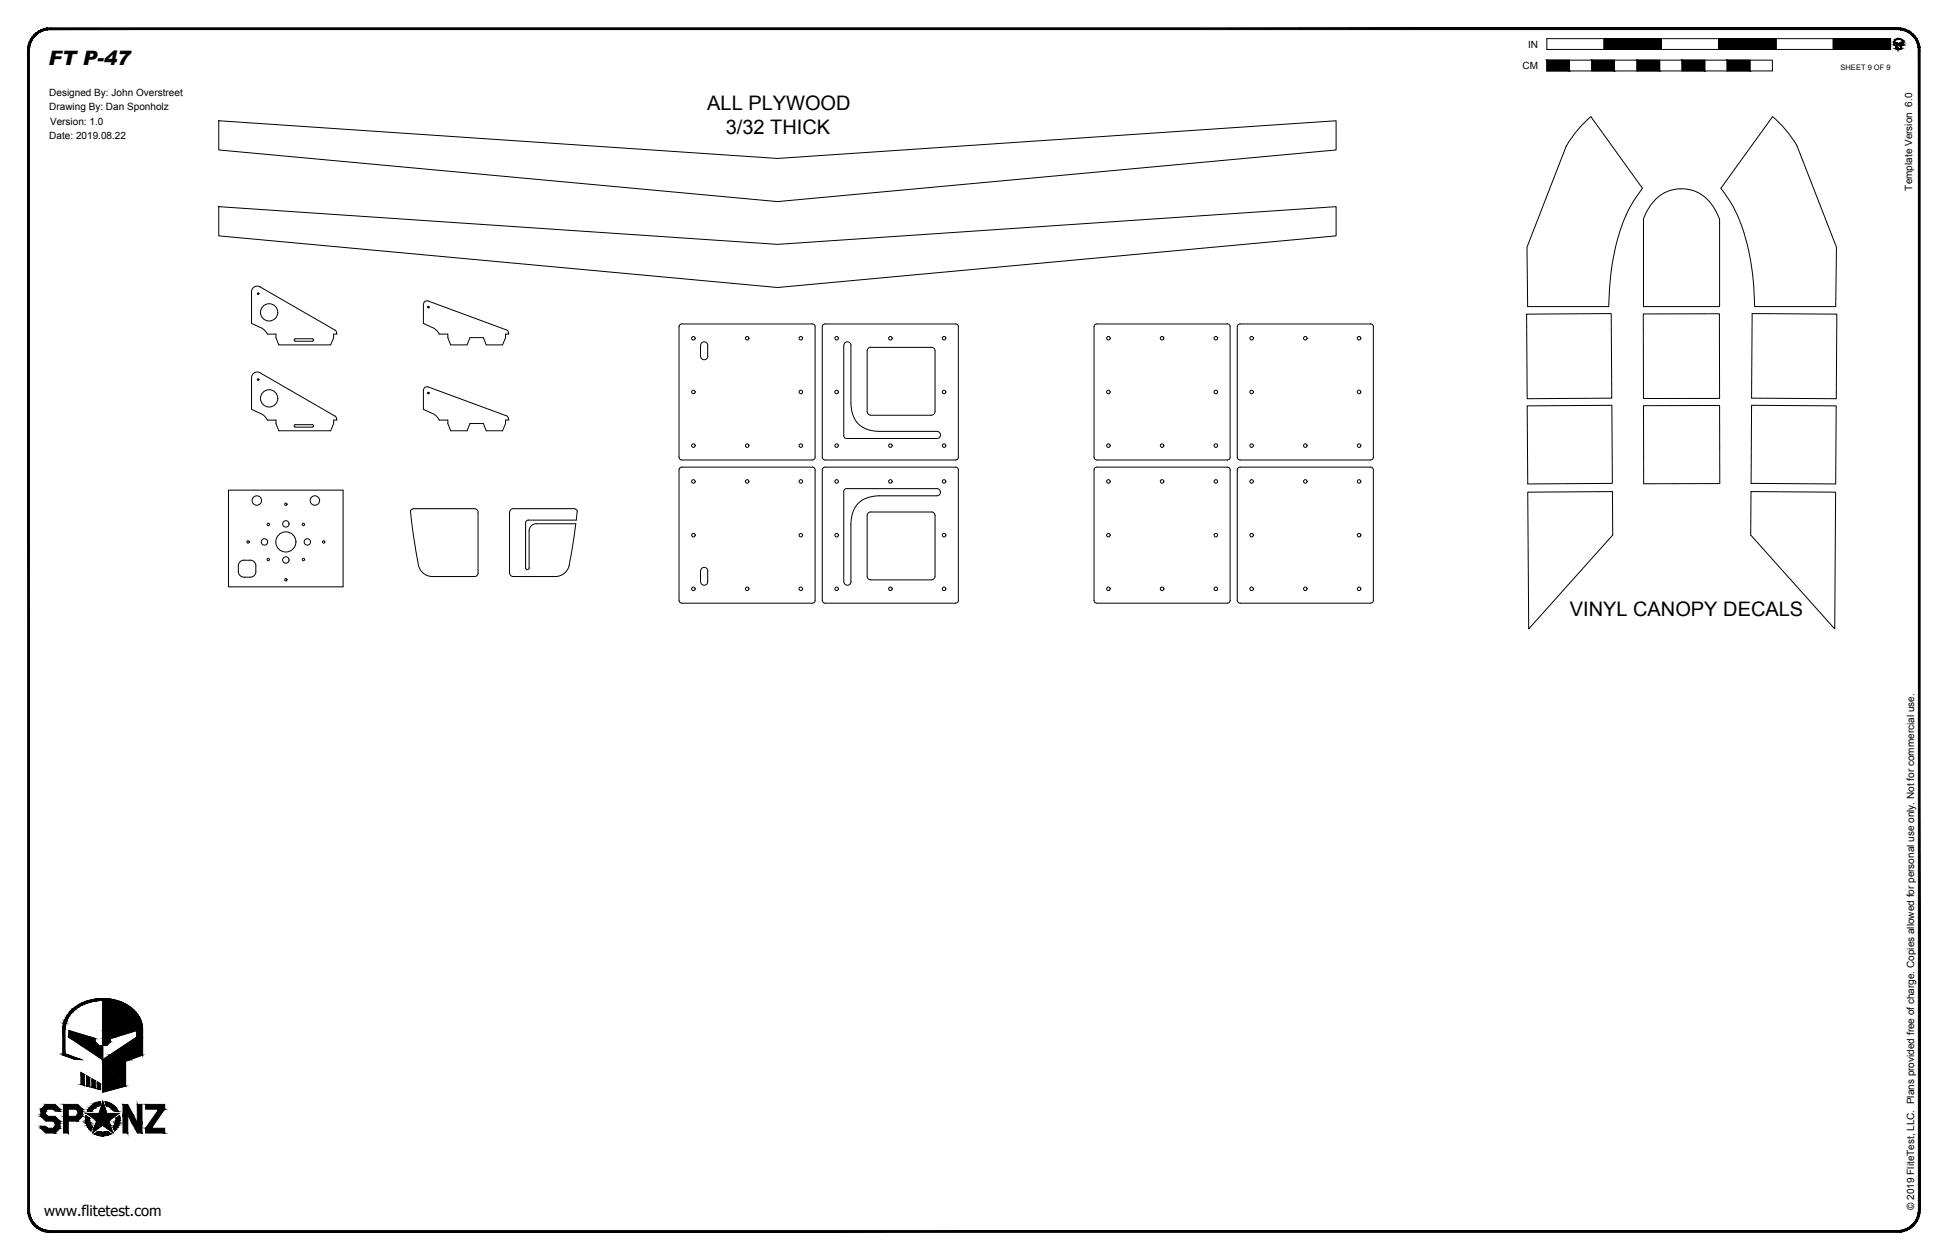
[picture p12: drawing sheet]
<svg xmlns="http://www.w3.org/2000/svg" width="864mm" height="559mm" viewBox="0 0 864 559" stroke-linecap="round" stroke-linejoin="round" font-family="sans-serif">
<!-- layer: 01 CUT -->
<g fill="none" stroke="#000" stroke-width=".44">
<path d="M97 53.6l247.7 16.7 247.6-16.7v12.9l-247.6 22.9-247.7-22.9zM702.4 54.4l2.9-2.7 22.8 31.8a74.3 74.3 0 0 0-14 38.6l-.9 13.9h-36l-.2-26.4 17.4-44.8 3.6-5.5zM785.8 51.7l6.5 6.6 4.4 6.5 17.5 44.8-.4 26.4h-35.9a99.8 99.8 0 0 0-9.3-43.8l-5.7-8.7zM97 91.7l247.7 16.7 247.6-16.7v12.9l-247.6 22.9-247.7-22.9zM733.8 88.5a16.6 16.6 0 0 1 27.1 5.5l1.4 3.2v38.8h-33.7v-38.9l1.8-4zM115.3 127.3l33.1 19 .6 .7 .4 1.2h-1.5v1.6l-1.3 3.2h-23l-1.3-3.2v-1.6h-3.8M115.3 127.2a2.56 2.56 0 0 0-3.8 2.2v14l5.1 2.5 1.9 2.3M189.9 133.5l34.5 12.8M189.9 133.5a1.64 1.64 0 0 0-2.2 1.5v8.4l5.1 2.5 1.9 2.3h3.8v1.6l1.3 3.2h7.3l1.3-3.3h5.9l1.3 3.3h7.2l1.3-3.2v-1.6h1.5l-.4-1.3-.8-.7M676.8 139.3l37.5-.2 .2 37.5-37.5 .2zM728.5 139.2l33.8-.1v37.6h-33.7zM776.8 139.1l37.5 .2-.2 37.5-37.6-.2z"/>
<path d="M130.9 151.3h7.6M138.5 150.2h-7.6l-.5 .6 .5 .5M138.5 150.2l.5 .6-.5 .5M310.9 152.2a1.59 1.59 0 0 1 1.8-.5 1.59 1.59 0 0 1 1.1 1.5v4.8a1.61 1.61 0 0 1-1.6 1.6 1.61 1.61 0 0 1-1.6-1.6v-4.8zM361.4 144.9v57.8M361.4 144.9l-.5-1-.8-.3-58.5 .3-.6 1v57.8l.6 1.1 .7 .2h57.8l.8-.2 .5-1.1M424.9 144.9v57.8M424.9 144.9l-.5-1-.8-.3-58.5 .3-.6 1v57.8l.6 1.1 .7 .2h57.8l.8-.2 .5-1.1M545.3 144.9v57.8M545.4 144.9l-.5-1-.8-.3-58.6 .3-.5 1v57.8l.5 1.1 .8 .2h57.8l.8-.2 .5-1.1M608.8 144.9v57.8M608.9 144.9l-.5-1-.8-.3-58.6 .3-.5 1v57.8l.5 1.1 .8 .2h57.8l.8-.2 .5-1.1"/>
<path d="M115.3 165.4l33.1 19.1M115.3 165.3a2.56 2.56 0 0 0-3.8 2.2v14l4 1.9M728.6 179.9l33.7-.1 .1 34.7h-33.7zM776.5 179.7l37.5 .3-.2 34.6-37.5-.2zM115.5 183.3l1.6 1 1.4 2M138.5 188.3h-7.6l-.5 .6 .5 .5h7.6M138.5 188.3l.5 .6-.5 .5M148.4 184.4l.8 1M149.1 185.4l.3 .9h-1.5v1.6l-1.3 3.2h-23l-1.3-3.2v-1.6h-3.8M191.7 183.4l-4-1.9v-8.4a1.59 1.59 0 0 1 2.2-1.5l34.5 12.8M191.7 183.3l2 1.5 1 1.5h3.8v1.6l1.3 3.2h7.3l1.3-3.3h5.9l1.3 3.3h7.2l1.3-3.2v-1.6h1.5l-.3-.9M224.4 184.3l1 1.1"/>
<path d="M375.3 194.5h40M386 184.2h26.9M386 184.1l-.9-.3-.7-1.3v-26.9l.3-.9 1.3-.7 26.9 .1 1.3 .6 .3 .9v26.9l-.6 1.3-1 .3M415.3 191.3h-25.4a11.5 11.5 0 0 1-12.7-12.7l.1-25.4a1.61 1.61 0 0 0-1.6-1.6 1.61 1.61 0 0 0-1.6 1.6v40l.2 .8 1 .5M415.4 191.3a1.59 1.59 0 0 1 1.5 1.6 1.59 1.59 0 0 1-1.5 1.6M677 180l37.6-.3 .2 34.7-37.5 .2zM101.3 217.4h50.8v42.9h-50.8zM361.4 208.4v57.8M361.4 208.4l-.5-1-.8-.3-58.5 .3-.6 1v57.8l.6 1.1 .7 .2h57.8l.8-.2 .5-1.1M375.3 216.7h40M375.3 216.7l-.7 .2-.5 1.1v40M415.3 219.9h-25.4a11.5 11.5 0 0 0-12.7 12.7v25.4"/>
<path d="M415.4 216.7a1.59 1.59 0 0 1 1.5 1.6 1.59 1.59 0 0 1-1.5 1.6M424.9 208.4v57.8M424.9 208.4l-.5-1-.8-.3-58.5 .3-.6 1v57.8l.6 1.1 .7 .2h57.8l.8-.2 .5-1.1M545.3 208.4v57.8M545.4 208.4l-.5-1-.8-.3-58.6 .3-.5 1v57.8l.5 1.1 .8 .2h57.8l.8-.2 .5-1.1M608.8 208.4v57.8M608.9 208.4l-.5-1-.8-.3-58.6 .3-.5 1v57.8l.5 1.1 .8 .2h57.8l.8-.2 .5-1.1M677.3 218.3l37.5-.3 .2 19.3-37.3 41.6zM776.3 218l37.5 .3-.4 60.6-37.3-41.6zM182.4 226l1.1-.4h26.9l.9 .3 .6 .8 .1 27.4-.3 .9-1.3 .7h-18.7a6.4 6.4 0 0 1-6.2-4.9l-1.1-6a125.6 125.6 0 0 1-2.3-18.5zM225.9 227.2v26.9M225.9 227.2l.3-1 1.3-.6h26.9l.8 .2 .7 .8-.4 4.1h-21.2l-1 .5-.3 .7v20"/>
<path d="M237.7 232.3h17.6l-3 18.5M237.8 232.2a3.2 3.2 0 0 0-3.2 3.2v16.5M386 227.1h26.9M386 227l-.9 .3-.7 1.3v27l.3 .9 1.3 .6 26.9 .1 1.3-.7 .3-1v-26.9l-.3-.9-1.3-.7M105.7 251a4.9 4.9 0 0 0 .5 4l.4 .4a5.1 5.1 0 0 0 4.3 .6M108.2 248.5h2.7M108.2 248.4l-1.6 .6-.7 .8-.2 1.2M110.9 248.4l1.6 .6 .7 .8 .3 1.2M113.4 251v2.4M113.5 253.4a2.56 2.56 0 0 1-2.6 2.6M233 251.9a.78 .78 0 0 0 .8 .7 .78 .78 0 0 0 .8-.7M252.3 250.8a6.4 6.4 0 0 1-6.2 4.9h-18.6l-.9-.3-.7-1.3"/>
<path d="M310.6 258v-4.8a1.59 1.59 0 0 1 1.6-1.6 1.59 1.59 0 0 1 1.6 1.6l-.1 4.8M310.6 258a1.59 1.59 0 0 0 1.6 1.5 1.59 1.59 0 0 0 1.6-1.5M374.1 258a1.59 1.59 0 0 0 1.6 1.5 1.59 1.59 0 0 0 1.6-1.5"/>
<circle cx="114.4" cy="130.2" r=".36"/>
<circle cx="119.3" cy="138.5" r="3.8"/>
<circle cx="189.9" cy="136.2" r=".36"/>
<circle cx="307.4" cy="150" r=".78"/>
<circle cx="331.2" cy="150" r=".78"/>
<circle cx="355" cy="150" r=".78"/>
<circle cx="370.9" cy="150" r=".78"/>
<circle cx="394.7" cy="150" r=".78"/>
<circle cx="418.5" cy="150" r=".78"/>
<circle cx="491.4" cy="150" r=".78"/>
<circle cx="515.2" cy="150" r=".78"/>
<circle cx="539" cy="150" r=".78"/>
<circle cx="554.9" cy="150" r=".78"/>
<circle cx="578.7" cy="150" r=".78"/>
<circle cx="602.5" cy="150" r=".78"/>
<circle cx="114.4" cy="168.3" r=".36"/>
<circle cx="119.3" cy="176.7" r="3.8"/>
<circle cx="189.9" cy="174.3" r=".36"/>
<circle cx="307.4" cy="173.8" r=".78"/>
<circle cx="355" cy="173.8" r=".78"/>
<circle cx="370.9" cy="173.8" r=".78"/>
<circle cx="418.5" cy="173.8" r=".78"/>
<circle cx="491.4" cy="173.8" r=".78"/>
<circle cx="539" cy="173.8" r=".78"/>
<circle cx="554.9" cy="173.8" r=".78"/>
<circle cx="602.5" cy="173.8" r=".78"/>
<circle cx="307.4" cy="197.6" r=".78"/>
<circle cx="331.2" cy="197.6" r=".78"/>
<circle cx="355" cy="197.6" r=".78"/>
<circle cx="370.9" cy="197.6" r=".78"/>
<circle cx="394.7" cy="197.6" r=".78"/>
<circle cx="418.5" cy="197.6" r=".78"/>
<circle cx="491.4" cy="197.6" r=".78"/>
<circle cx="515.2" cy="197.6" r=".78"/>
<circle cx="539" cy="197.6" r=".78"/>
<circle cx="554.9" cy="197.6" r=".78"/>
<circle cx="578.7" cy="197.6" r=".78"/>
<circle cx="602.5" cy="197.6" r=".78"/>
<circle cx="307.4" cy="213.5" r=".78"/>
<circle cx="331.2" cy="213.5" r=".78"/>
<circle cx="355" cy="213.5" r=".78"/>
<circle cx="370.9" cy="213.5" r=".78"/>
<circle cx="394.7" cy="213.5" r=".78"/>
<circle cx="418.5" cy="213.5" r=".78"/>
<circle cx="491.4" cy="213.5" r=".78"/>
<circle cx="515.2" cy="213.5" r=".78"/>
<circle cx="539" cy="213.5" r=".78"/>
<circle cx="554.9" cy="213.5" r=".78"/>
<circle cx="578.7" cy="213.5" r=".78"/>
<circle cx="602.5" cy="213.5" r=".78"/>
<circle cx="113.9" cy="222" r="2.1"/>
<circle cx="118.9" cy="232.6" r=".53"/>
<circle cx="126.7" cy="232.3" r="1.42"/>
<circle cx="126.7" cy="223.6" r=".53"/>
<circle cx="134.5" cy="232.6" r=".53"/>
<circle cx="139.6" cy="222" r="2.1"/>
<circle cx="307.4" cy="237.3" r=".78"/>
<circle cx="355" cy="237.3" r=".78"/>
<circle cx="370.9" cy="237.3" r=".78"/>
<circle cx="418.5" cy="237.3" r=".78"/>
<circle cx="491.4" cy="237.3" r=".78"/>
<circle cx="539" cy="237.3" r=".78"/>
<circle cx="554.9" cy="237.3" r=".78"/>
<circle cx="602.5" cy="237.3" r=".78"/>
<circle cx="110" cy="240.3" r=".53"/>
<circle cx="117.2" cy="240.3" r="1.42"/>
<circle cx="118.9" cy="248.1" r=".53"/>
<circle cx="126.7" cy="240.3" r="4.5"/>
<circle cx="126.7" cy="248.3" r="1.42"/>
<circle cx="126.7" cy="257.1" r=".53"/>
<circle cx="134.5" cy="248.1" r=".53"/>
<circle cx="136.2" cy="240.3" r="1.42"/>
<circle cx="143.5" cy="240.3" r=".53"/>
<circle cx="307.4" cy="261.1" r=".78"/>
<circle cx="331.2" cy="261.1" r=".78"/>
<circle cx="355" cy="261.1" r=".78"/>
<circle cx="370.9" cy="261.1" r=".78"/>
<circle cx="394.7" cy="261.1" r=".78"/>
<circle cx="418.5" cy="261.1" r=".78"/>
<circle cx="491.4" cy="261.1" r=".78"/>
<circle cx="515.2" cy="261.1" r=".78"/>
<circle cx="539" cy="261.1" r=".78"/>
<circle cx="554.9" cy="261.1" r=".78"/>
<circle cx="578.7" cy="261.1" r=".78"/>
<circle cx="602.5" cy="261.1" r=".78"/>
</g>
<!-- layer: 21 FULL-SIZE -->
<g fill="none" stroke="#000" stroke-width=".44">
<path d="M685.8 17.1h25.4v4.8h-25.4zM711.2 17.1h25.4v4.8h-25.4zM736.6 17.1h25.4v4.8h-25.4zM762 17.1h25.4v4.8h-25.4zM787.4 17.1h25.4v4.8h-25.4zM812.8 17.1h25.4v4.8h-25.4zM839.7 18.7a2.1 2.1 0 0 1 2.1-1.6 2.1 2.1 0 0 1 2 1.6v1.3l-.9 .4v1.2l-1.1 .3-1.2-.3v-1.3M840 18.8l1.4 .4 .1 .4 2-.8v.3l-1.7 1.2-1.8-1.2zM840.1 17.9a2.07 2.07 0 0 1 3.6 .8v1.3l-.9 .3v1.2l-1 .3v-.3l-.2 .3-.4-.1v-.5l-.1 .4-.4-.1v-1.2l-1-.3zM685.8 26.7h9.9v4.8h10v-4.8h10v4.8h10.1v-4.8h10v4.8h9.9v-4.8h10v4.8h10v-4.8h10.1v4.8h9.9v-4.8h-9.9v4.8h-10.1v-4.8h-10v4.8h-10v-4.8h-9.9v4.8h-10v-4.8h-10.1v4.8h-10v-4.8h-10v4.8h-9.9zM840.8 21v.6M840.8 21h.1"/>
<path d="M841.4 21.7l.1-.4v.5M30.5 457l11.7 3.6v1.4l1.7 1.7h3.4l1.7-1.7v-1.4l11.6-3.6v3l-15 10-15.1-10zM45.6 442.8v41.6l10.1-2.7v-10.4l-2.4 .2 9.9-3.6v-11.4a14.2 14.2 0 0 0-11.8-12.9 20 20 0 0 0-21.8 7 11.4 11.4 0 0 0-1.7 5.9v11.4l4.8 1.7 3.2 .3-7.2-2.6v-10.8a13.3 13.3 0 0 1 10.4-11.8l3.2-.8 3.3-.2M35.9 475.7l1.4 .8v4.8l-1.4-.4zM38.4 477.1l1.4 .8v4.1l-1.4-.4zM40.8 478.5l1.4 .8v3.3l-1.4-.4zM43.1 479.8l1.5 .9v2.5l-1.5-.3z"/>
</g>
<g fill="#000" stroke="#000" stroke-width=".44">
<path d="M839.9 18.2l-.1 .2zM840 18.8l1.1 .3h-1.1zM840.7 19.6h2.2l-1.1 .7zM840.7 17.4h.2zM840.4 17.6l.3-.2zM841.4 17.2h.7zM842.4 19.1l1.1-.3v.3zM843.5 20h.3zM841.4 21.8h.7zM842.5 21.6h.4zM842.8 20.3h.3zM30.5 457l9.6 3h-9.6z"/>
<path d="M43.9 442.9l1.7-.1zM45.6 442.8l1.7 .1zM27.9 467.9h2.5l4.8 1.7zM35.9 475.7l1.4 .8h-1.4zM35.9 476.5h1.4v4.4zM36.1 463.7h9.5v6.3zM38.4 477.1l1.4 .8h-1.4zM38.4 477.9h1.4v3.7zM40.8 478.5l1.4 .8h-1.4zM40.8 479.3h1.4v2.9zM43.1 479.8l1.5 .9h-1.5zM45.6 471.5h10.1v10.2z"/>
<path d="M53.3 471.5l2.4-.2zM38.1 494.7l.4 .4h-.4zM43.1 480.7h1.5v2.2zM43.5 488.8l1.1-.2zM45.7 499.2h3.3l1 2.9zM46.6 488.6l1 .2zM50.2 500h2l-.7 .9zM52.6 495.1l.4-.4 .1 .4zM54.5 489.8h2.1zM39.6 500.9h1l-.3 .8zM41.1 502.1h.3l-.3 .2zM43.1 501.9h1.2z"/>
<path d="M46.9 501.9h1.1z"/>
<path d="M20.9 12.4h1.3v.7zM20.9 12.4l.1 .8 1.2-.1zM19.6 12.7l1.3-.3 .1 .8zM19.6 12.7l.3 .8 1.1-.3zM18.4 13.1l1.2-.4 .3 .8zM18.4 13.1l.3 .7 1.2-.3zM17.2 13.7l1.2-.6 .3 .7zM17.2 13.7l.4 .7 1.1-.6zM16.2 14.4l1-.7 .4 .7zM16.2 14.4l.4 .6 1-.6zM15.2 15.3l1-.9 .4 .6zM15.2 15.3l.5 .5 .9-.8zM15.2 15.3l.5 .5-1.3 .5zM14.4 16.3l.5 .4 .8-.9zM14.4 16.3l.5 .4-1.3 .6zM13.6 17.3l.7 .4 .6-1zM13.6 17.3l.7 .4-1.3 .8zM13 18.5l.8 .3 .5-1.1zM13 18.5l.8 .3-1.2 .9zM12.6 19.7l.8 .2 .4-1.1zM12.6 19.7l.8 .2-1 1.1zM13.4 19.9l-1 1.1 .7 .1zM12.4 21l.7 .1-.8 1.2zM13.1 21.1l-.8 1.2h.7z"/>
<path d="M711.2 17.1l25.4 4.8v-4.8zM711.2 17.1l25.4 4.8h-25.4z"/>
<path d="M762 17.1l25.4 4.8v-4.8zM762 17.1l25.4 4.8h-25.4z"/>
<path d="M812.8 17.1l25.4 4.8v-4.8zM812.8 17.1l25.4 4.8h-25.4z"/>
<path d="M839.7 18.7l.1 1.3zM839.7 18.7l.1 1.3z"/>
<path d="M839.7 20h.3zM839.7 20h.3z"/>
<path d="M839.8 18.5v.2zM839.8 18.5v.2z"/>
<path d="M840 19.1l1.4 .1zM840 19.1l1.4 .1z"/>
<path d="M840.9 17.3h.3zM840.7 17.4l.2-.1z"/>
<path d="M22.2 13.1h819.1v-.7zM22.2 12.4h819.1l-819.1 .7z"/>
<path d="M840.1 19.2l1.3 .1zM840.1 19.2l1.3 .1z"/>
<path d="M840.4 19.3l1.1 .3zM840.4 19.3l1.1 .3z"/>
<path d="M841 17.3h.5zM840.9 17.3h.3z"/>
<path d="M841 17.3h.6zM841 17.3h.5z"/>
<path d="M841.4 17.2l1.1 .1zM841 17.3h1.5z"/>
<path d="M841.9 17.3h.6zM841.9 17.3h.6z"/>
<path d="M842 17.3h.6zM842 17.3h.6z"/>
<path d="M842.3 17.3l.6 .1zM842.3 17.3l.6 .1z"/>
<path d="M842.6 17.4h.3zM842.6 17.4h.3z"/>
<path d="M842.6 17.4l.5 .2zM842.6 17.4l.5 .2z"/>
<path d="M842.9 17.6h.3zM842.9 17.6h.3z"/>
<path d="M842.1 19.3h1zM842.1 19.3l.8 .3h-.9z"/>
<path d="M843 17.6l.3 .1zM843 17.6l.3 .1z"/>
<path d="M843.2 17.7l.2 .2zM843.2 17.7l.2 .2z"/>
<path d="M842.1 19.2h1.3zM842.1 19.2l1 .1z"/>
<path d="M843.3 17.9h.2zM843.3 17.9h.2z"/>
<path d="M843.4 17.9l.2 .2zM843.4 17.9l.2 .2z"/>
<path d="M842.4 19.1h1.1zM842.1 19.2h1.3z"/>
<path d="M843.5 18.2l.2 .2zM843.5 18.2l.2 .2z"/>
<path d="M843.7 18.5l.1 .2zM843.7 18.5l.1 .2z"/>
<path d="M843.7 18.7l.1 1.3zM843.7 18.7l.1 1.3z"/>
<path d="M12.3 22.3l.7 514.3v-514.3zM12.3 22.3l.7 514.3h-.7z"/>
<path d="M685.8 26.7l9.9 4.8v-4.8zM685.8 26.7l9.9 4.8h-9.9z"/>
<path d="M705.7 26.7l10 4.8v-4.8zM705.7 26.7l10 4.8h-10z"/>
<path d="M725.8 26.7l10 4.8v-4.8zM725.8 26.7l10 4.8h-10z"/>
<path d="M745.7 26.7l10 4.8v-4.8zM745.7 26.7l10 4.8h-10z"/>
<path d="M765.7 26.7l10.1 4.8v-4.8zM765.7 26.7l10.1 4.8h-10.1z"/>
<path d="M839.7 20l1 .3zM839.7 20l1 .3z"/>
<path d="M840.6 21.6h.3zM840.6 21.6h.3zM840.6 21.6h.3zM840.6 21.6h.3z"/>
<path d="M840.4 20.3h.3zM840.4 20.3h.3z"/>
<path d="M840.6 20.3l.1 1.2zM840.6 20.3l.1 1.2z"/>
<path d="M840.6 21.5l.2 .1zM840.6 21.5l.2 .1z"/>
<path d="M840.8 21l.1 .5zM840.8 21l.1 .5z"/>
<path d="M840.6 21.6h.4zM840.6 21.6h.4z"/>
<path d="M840.6 21.6h.5zM840.6 21.6h.5z"/>
<path d="M841.1 21.2l.1 .4zM841.1 21.2l.1 .4z"/>
<path d="M840.7 21.6l.5 .1zM840.7 21.6l.5 .1z"/>
<path d="M840.8 21.7h.6zM840.8 21.7h.6z"/>
<path d="M841.4 21.3l.1 .4zM841.4 21.3l.1 .4z"/>
<path d="M841 21.7l.5 .1zM841 21.7l.5 .1z"/>
<path d="M841.1 21.8h.5zM841.1 21.8h.5z"/>
<path d="M841.6 21.5l.2 .3zM841.6 21.5l.2 .3z"/>
<path d="M841.2 21.8h.6zM841.2 21.8h.6z"/>
<path d="M841.9 21.8h.3zM841.8 21.8h.3z"/>
<path d="M842.8 20.4l.1 1.1zM842.8 20.4l.1 1.1z"/>
<path d="M842.2 21.8l.7-.2zM841.9 21.8l.6-.2z"/>
<path d="M843.1 20.3l.7-.3zM842.8 20.3l.7-.3z"/>
<path d="M851.2 21v1.3h-.7zM850.4 21.1l.1 1.2 .7-1.3zM850.9 19.7l.3 1.3-.8 .1zM850.1 19.9l.3 1.2 .5-1.4zM850.5 18.5l.4 1.2-.8 .2zM849.8 18.8l.3 1.1 .4-1.4zM849.9 17.3l.6 1.2-.7 .3zM849.2 17.7l.6 1.1 .1-1.5zM849.2 16.3l.7 1-.7 .4zM848.6 16.7l.6 1v-1.4zM848.3 15.3l.9 1-.6 .4zM848.3 15.3l-.5 .5 .8 .9zM847.3 14.4l1 .9-.5 .5zM847.3 14.4l-.4 .6 .9 .8zM846.3 13.7l1 .7-.4 .6zM846.3 13.7l-.4 .7 1 .6zM845.1 13.1l1.2 .6-.4 .7zM845.1 13.1l-.3 .7 1.1 .6zM843.9 12.7l1.2 .4-.3 .7zM843.9 12.7l-.2 .8 1.1 .3zM842.6 12.4l1.3 .3-.2 .8zM842.6 12.4l-.1 .8 1.2 .3zM841.3 12.4h1.3l-.1 .8zM841.3 12.4v.7l1.2 .1z"/>
<path d="M27.9 456.5l.8 10.8v-10.8zM27.9 456.5l.8 10.8h-.8z"/>
<path d="M27.9 455.8l.8 .7 .1-.7zM27.9 455.8l.8 .7h-.8z"/>
<path d="M28 455.1l.8 .2zM28 455.1l.8 .2z"/>
<path d="M28 455.3l.8 .5v-.5zM28 455.3l.8 .5h-.9z"/>
<path d="M28.1 454.4l.7 .7 .2-.7zM28.1 454.4l.7 .7h-.8z"/>
<path d="M28.2 454l.8 .4 .1-.4zM28.2 454l.8 .4h-.9z"/>
<path d="M28.2 453.8h.9zM28.2 453.8l.9 .2z"/>
<path d="M28.4 453.1l.7 .7 .2-.7zM28.4 453.1l.7 .7h-.9z"/>
<path d="M28.6 452.8l.7 .3 .2-.3zM28.6 452.8l.7 .3h-.9z"/>
<path d="M28.7 452.5l.8 .3 .1-.3zM28.7 452.5l.8 .3h-.9z"/>
<path d="M29.1 451.6l.5 .9 .4-.9zM29.1 451.6l.5 .9h-.9z"/>
<path d="M29.3 451.2l.7 .4 .3-.4zM29.3 451.2l.7 .4h-.9z"/>
<path d="M29.8 450.5l.5 .7 .4-.7zM29.8 450.5l.5 .7h-1z"/>
<path d="M30.1 450l.6 .5 .4-.5zM30.1 450l.6 .5h-.9z"/>
<path d="M30.5 449.4l.6 .6 .5-.6zM30.5 449.4l.6 .6h-1z"/>
<path d="M30.9 448.8l.7 .6 .5-.6zM30.9 448.8l.7 .6h-1.1z"/>
<path d="M31.4 448.4l.7 .4 .5-.4zM31.4 448.4l.7 .4h-1.2z"/>
<path d="M32 447.8l.6 .6 .7-.6zM32 447.8l.6 .6h-1.2z"/>
<path d="M32.4 447.4l.9 .4 .4-.4zM32 447.8l.4-.4 .9 .4z"/>
<path d="M33.1 446.8l.6 .6 .9-.6zM32.4 447.4l.7-.6 .6 .6z"/>
<path d="M33.4 446.6h1.5zM33.1 446.8h1.5z"/>
<path d="M34.5 445.9l.4 .7 1.3-.7zM33.4 446.6l1.1-.7 .4 .7z"/>
<path d="M34.5 445.9h1.7zM34.5 445.9h1.7z"/>
<path d="M35.7 445.2l.5 .7 1.4-.7zM34.5 445.9l1.2-.7 .5 .7z"/>
<path d="M35.9 445.1h2zM35.7 445.2h1.9z"/>
<path d="M36.8 444.7l1.1 .4 1.2-.4zM35.9 445.1l.9-.4 1.1 .4z"/>
<path d="M37.3 444.4l1.8 .3 .9-.3zM36.8 444.7l.5-.3 1.8 .3z"/>
<path d="M30.5 460l11.7 .6-2.1-.6zM30.5 460l11.7 .6h-10.8z"/>
<path d="M37.8 444.2h2.9zM37.3 444.4h2.7z"/>
<path d="M38.7 443.9l2 .3 1.6-.3zM37.8 444.2l.9-.3 2 .3z"/>
<path d="M38.9 443.9h4zM38.7 443.9h3.6z"/>
<path d="M39.3 443.7h4.6zM38.9 443.9h4z"/>
<path d="M43.9 442.9l1.7 .2zM42.2 443.1h3.4z"/>
<path d="M42.2 443.1l3.4 .3v-.3zM40.5 443.4l1.7-.3 3.4 .3z"/>
<path d="M40.5 443.4l5.1 .3v-.3zM39.5 443.7l1-.3 5.1 .3z"/>
<path d="M39.5 443.7h6.1zM39.3 443.7h4.6z"/>
<path d="M45.6 442.9l3.4 .2zM45.6 442.9l3.4 .2z"/>
<path d="M45.6 443.1l5 .3zM45.6 443.1l5 .3h-5z"/>
<path d="M45.6 443.4l6.6 .5-1.6-.5zM45.6 443.4l6.6 .5h-6.6z"/>
<path d="M45.6 460l3.4 .6 2-.6zM45.6 460l3.4 .6h-3.4z"/>
<path d="M45.6 443.9l8.2 .5-1.6-.5zM45.6 443.9l8.2 .5h-8.2z"/>
<path d="M45.6 444.4l9.7 .7-1.5-.7zM45.6 444.4l9.7 .7h-9.7z"/>
<path d="M45.6 445.1l11.1 .8-1.4-.8zM45.6 445.1l11.1 .8h-11.1z"/>
<path d="M45.6 445.9l12.4 .9-1.3-.9zM45.6 445.9l12.4 .9h-12.4z"/>
<path d="M45.6 446.8l13.5 1-1.1-1zM45.6 446.8l13.5 1h-13.5z"/>
<path d="M45.6 447.8l14.6 1-1.1-1zM45.6 447.8l14.6 1h-14.6z"/>
<path d="M45.6 448.8l15.5 1.2-.9-1.2zM45.6 448.8l15.5 1.2h-15.5z"/>
<path d="M45.6 457l5.4 3 9.6-3zM45.6 457l5.4 3h-5.4z"/>
<path d="M45.6 450l16.2 1.2-.7-1.2zM45.6 450l16.2 1.2h-16.2z"/>
<path d="M45.6 451.2l16.5 .6-.3-.6zM45.6 451.2l16.5 .6h-16.5z"/>
<path d="M45.6 451.8l16.8 .7-.3-.7zM45.6 451.8l16.8 .7h-16.8z"/>
<path d="M45.6 452.5l17.1 .6-.3-.6zM45.6 452.5l17.1 .6h-17.1z"/>
<path d="M45.6 453.1l17.3 .7-.2-.7zM45.6 453.1l17.3 .7h-17.3z"/>
<path d="M45.6 453.8l17.4 .6-.1-.6zM45.6 453.8l17.4 .6h-17.4z"/>
<path d="M45.6 454.4l17.5 .7-.1-.7zM45.6 454.4l17.5 .7h-17.5z"/>
<path d="M45.6 455.1l17.6 .7-.1-.7zM45.6 455.1l17.6 .7h-17.6z"/>
<path d="M45.6 455.8l17.6 .7v-.7zM45.6 455.8l17.6 .7h-17.6z"/>
<path d="M45.6 456.5l17.6 .5v-.5zM45.6 456.5l17.6 .5h-17.6z"/>
<path d="M60.6 457l2.6 3v-3zM60.6 457l2.6 3h-2.6z"/>
<path d="M60.6 460l2.6 7.9v-7.9zM48.7 467.9l11.9-7.9 2.6 7.9z"/>
<path d="M27.9 467.9l4.8 1.7h2.5zM32.7 469.6h2.5l.7 .3z"/>
<path d="M27.9 467.3l2.5 .6zM27.9 467.3l2.5 .6h-2.5z"/>
<path d="M35.9 476.5v4.4h1.4zM35.9 480.9h1.4v.4z"/>
<path d="M38.4 477.9v3.7h1.4zM38.4 481.6h1.4v.4z"/>
<path d="M40.8 479.3v2.9h1.4zM40.8 482.2h1.4v.4z"/>
<path d="M31.4 460.6l10.8 1.4v-1.4zM31.4 460.6l10.8 1.4h-8.6z"/>
<path d="M33.6 462l10.3 1.7-1.7-1.7zM33.6 462l10.3 1.7h-7.8z"/>
<path d="M45.6 471.5v10.2h10.1zM45.6 481.7h10.1l-10.1 2.7z"/>
<path d="M45.6 460.6l3.4 1.4v-1.4zM45.6 460.6l3.4 1.4h-3.4z"/>
<path d="M45.6 462l1.7 1.7 1.7-1.7zM45.6 462l1.7 1.7h-1.7z"/>
<path d="M45.6 471.3h8.3zM45.6 471.3l7.7 .2z"/>
<path d="M45.6 470l8.3 1.3 3.6-1.3zM45.6 470l8.3 1.3h-8.3z"/>
<path d="M48.7 467.9l8.8 2.1 5.7-2.1zM45.6 470l3.1-2.1 8.8 2.1z"/>
<path d="M18.1 492.8l2.1 1.4v-1.4zM18.1 492.8l2.1 1.4h-2.1z"/>
<path d="M18.1 494.2l3 .9-.9-.9zM18.1 494.2l3 .9h-3z"/>
<path d="M18.1 499.5l3 .9-.9-.9zM18.1 499.5l3 .9h-3z"/>
<path d="M18.1 491.9l2.1 .9 .9-.9zM18.1 491.9l2.1 .9h-2.1z"/>
<path d="M20.2 489.8l6.4 2.1-2.1-2.1zM20.2 489.8l6.4 2.1h-8.5z"/>
<path d="M18.1 495.1l8.5 2.1-2.1-2.1zM18.1 495.1l8.5 2.1h-6.4z"/>
<path d="M23.6 491.9l3 .9v-.9zM23.6 491.9l3 .9h-2.1z"/>
<path d="M23.6 497.2l3 .9v-.9zM23.6 497.2l3 .9h-2.1z"/>
<path d="M24.5 498.1l2.1 1.4v-1.4zM24.5 498.1l2.1 1.4h-2.1z"/>
<path d="M24.5 499.5l2.1 .9v-.9zM24.5 499.5l2.1 .9h-3z"/>
<path d="M28.2 491.9l2.1 3.2v-3.2zM28.2 491.9l2.1 3.2h-2.1z"/>
<path d="M28.2 497.2l2.1 5.3v-5.3zM28.2 497.2l2.1 5.3h-2.1z"/>
<path d="M28.2 489.8l8.4 2.1-2.1-2.1zM28.2 489.8l8.4 2.1h-8.4z"/>
<path d="M33.6 491.9l3 .9v-.9zM33.6 491.9l3 .9h-2.1z"/>
<path d="M34.5 492.8l2.1 1.4v-1.4zM34.5 492.8l2.1 1.4h-2.1z"/>
<path d="M34.5 494.2l2.1 .9v-.9zM34.5 494.2l2.1 .9h-3z"/>
<path d="M28.2 495.1l6.2 2.1 2.2-2.1zM28.2 495.1l6.2 2.1h-6.2z"/>
<path d="M38.1 495.1l1.4 .7zM38.1 495.1l1.4 .7h-1.5z"/>
<path d="M38 495.8l1.6 .1zM38 495.8l1.6 .1z"/>
<path d="M38 495.9l1.6 .8v-.8zM38 495.9l1.6 .8h-1.6z"/>
<path d="M38 496.7l1.7 .2zM38 496.7l1.7 .2z"/>
<path d="M38 496.9l1.8 .7-.1-.7zM38 496.9l1.8 .7h-1.7z"/>
<path d="M38.1 497.6l1.8 .4-.1-.4zM38.1 497.6l1.8 .4h-1.7z"/>
<path d="M38.2 498l1.8 .4-.1-.4zM38.2 498l1.8 .4h-1.7z"/>
<path d="M38.3 498.4l2 .6-.3-.6zM38.3 498.4l2 .6h-1.8z"/>
<path d="M38.5 499l1.9 .2zM38.5 499l1.9 .2z"/>
<path d="M38.6 499.2l2.3 .7-.5-.7zM38.6 499.2l2.3 .7h-2z"/>
<path d="M39 500l1.6 .9 .3-.9zM39 500l1.6 .9h-1z"/>
<path d="M38.9 499.9h2zM38.9 499.9l2 .1z"/>
<path d="M39.1 492.2l1.5 .7 .5-.7zM39.1 492.2l1.5 .7h-1.9z"/>
<path d="M39.2 491.9l1.9 .3 .3-.3zM39.2 491.9l1.9 .3h-2z"/>
<path d="M39.5 491.6l1.9 .3 .3-.3zM39.5 491.6l1.9 .3h-2.2z"/>
<path d="M39.9 491.1l1.8 .5 .7-.5zM39.9 491.1l1.8 .5h-2.2z"/>
<path d="M39.9 491.1h2.6zM39.9 491.1h2.5z"/>
<path d="M43.1 480.7v2.2h1.5zM43.1 482.9h1.5v.3z"/>
<path d="M40.3 490.7l2.2 .4 .7-.4zM40.3 490.7l2.2 .4h-2.6z"/>
<path d="M40.6 490.4l2.6 .3 .8-.3zM40.6 490.4l2.6 .3h-2.9z"/>
<path d="M40.6 490.3h3.4zM40.6 490.3l3.4 .1z"/>
<path d="M41.5 489.7l2.5 .6 .2-.6zM40.6 490.3l.9-.6 2.5 .6z"/>
<path d="M42.5 489.2l1.7 .5 .2-.5zM41.5 489.7l1-.5 1.7 .5z"/>
<path d="M43.5 488.8l.9 .4 .1-.4zM42.5 489.2l1-.4 .9 .4z"/>
<path d="M42.1 499.2l-.7 2.9 4-2.9zM42.1 499.2l-.7 2.9h-.3z"/>
<path d="M42.2 499.1h3.4zM42.2 499.1l3.2 .1z"/>
<path d="M45.6 488.6l1.7 5.2zM45.6 488.6l1.7 5.2h-3.4z"/>
<path d="M45.7 499.2l4.3 2.9zM49.7 502.1l.3 .2z"/>
<path d="M46.6 488.8l2 .4zM46.6 488.8l2 .4h-1.9z"/>
<path d="M42.8 497l6.2 2.1-.7-2.1zM42.8 497l6.2 2.1h-6.8z"/>
<path d="M46.7 489.2l2.9 .5-1-.5zM46.7 489.2l2.9 .5h-2.7z"/>
<path d="M45.6 499.1l3.4 .1zM45.6 499.1l3.4 .1z"/>
<path d="M46.9 489.7l3.6 .6-.9-.6zM46.9 489.7l3.6 .6h-3.4z"/>
<path d="M50.2 500l.3 .9h1zM50.5 500.9h1l-.7 .8z"/>
<path d="M47.1 490.3l3.4 .1zM47.1 490.3l3.4 .1z"/>
<path d="M47.1 490.4l3.7 .3-.3-.3zM47.1 490.4l3.7 .3h-2.8z"/>
<path d="M48 490.7l3.3 .4-.5-.4zM48 490.7l3.3 .4h-2.6z"/>
<path d="M48.7 491.1h2.6zM48.7 491.1h2.6z"/>
<path d="M48.7 491.1l2.9 .5-.3-.5zM48.7 491.1l2.9 .5h-2.2z"/>
<path d="M49.4 491.6l2.5 .3-.3-.3zM49.4 491.6l2.5 .3h-2.2z"/>
<path d="M49.7 491.9l2.4 .3-.2-.3zM49.7 491.9l2.4 .3h-2.1z"/>
<path d="M50 492.2l2.5 .7-.4-.7zM50 492.2l2.5 .7h-2z"/>
<path d="M50.2 499.9h2zM50.2 499.9l2 .1z"/>
<path d="M50.7 499.2l1.5 .7 .3-.7zM50.7 499.2l1.5 .7h-2z"/>
<path d="M50.8 499h1.8zM50.8 499l1.7 .2z"/>
<path d="M38.3 493.8l10 3.2 4.5-3.2zM38.3 493.8l10 3.2h-5.5z"/>
<path d="M51.1 498.4l1.5 .6 .2-.6zM51.1 498.4l1.5 .6h-1.8z"/>
<path d="M51.2 498l1.6 .4 .2-.4zM51.2 498l1.6 .4h-1.7z"/>
<path d="M51.4 497.6l1.6 .4v-.4zM51.4 497.6l1.6 .4h-1.8z"/>
<path d="M52.6 495.1l.6 .7-.1-.7zM51.6 495.8l1-.7 .6 .7z"/>
<path d="M51.5 496.9l1.5 .7 .1-.7zM51.5 496.9l1.5 .7h-1.6z"/>
<path d="M51.6 495.8l1.6 .1zM51.6 495.8l1.6 .1z"/>
<path d="M51.5 495.9l1.7 .8v-.8zM51.5 495.9l1.7 .8h-1.7z"/>
<path d="M51.5 496.7h1.7zM51.5 496.7l1.6 .2z"/>
<path d="M54.5 489.8l4.6 4.6-2.5-4.6zM54.5 489.8l4.6 4.6h-4.6z"/>
<path d="M54.5 494.4l2.1 .3v-.3zM54.5 494.4l2.1 .3h-2.1z"/>
<path d="M54.5 494.7l2.1 7.8v-7.8zM54.5 494.7l2.1 7.8h-2.1z"/>
<path d="M56.6 494.4l2.6 .3-.1-.3zM56.6 494.4l2.6 .3h-2.4z"/>
<path d="M56.8 494.7l4.1 3.2-1.7-3.2zM56.8 494.7l4.1 3.2h-2.4z"/>
<path d="M60.9 489.8l2 8.1v-8.1zM60.9 489.8l2 8.1h-2z"/>
<path d="M58.5 497.9l4.4 4.6v-4.6zM58.5 497.9l4.4 4.6h-2z"/>
<path d="M70.3 492.2l-3 7.9 5.5-7.9zM70.3 492.2l-3 7.9h-2.6z"/>
<path d="M64.6 489.8l8.4 2.1v-2.1zM64.6 489.8l8.4 2.1h-8.4z"/>
<path d="M70 491.9l2.8 .3 .2-.3zM70 491.9l2.8 .3h-2.5z"/>
<path d="M18.1 500.4l6.4 2.1 2.1-2.1zM18.1 500.4l6.4 2.1h-4.3z"/>
<path d="M43.1 501.9l2 .2zM43 502.1h2.1z"/>
<path d="M43.9 503.6h3.3zM43.9 503.6l2.2 .2z"/>
<path d="M46.9 501.9l1.3 .2zM46 502.1h2.2z"/>
<path d="M43 502.1l6.2 .7-1-.7zM41.9 502.8l1.1-.7 6.2 .7z"/>
<path d="M42.9 503.3l4.3 .3 1-.3zM42.9 503.3l4.3 .3h-3.3z"/>
<path d="M41.9 502.8l6.3 .5 1-.5zM41.9 502.8l6.3 .5h-5.3z"/>
<path d="M64.7 500.1l2.8 .3-.2-.3zM64.7 500.1l2.8 .3h-2.9z"/>
<path d="M64.6 500.4l8.4 2.1v-2.1zM64.6 500.4l8.4 2.1h-8.4z"/>
<path d="M12.3 536.6h.7l-.6 1.3zM13 536.6l-.6 1.3 .7-.1zM12.4 537.9l.7-.1-.5 1.4zM13.1 537.8l-.5 1.4 .8-.3zM12.6 539.2l.8-.3-.4 1.5zM13.4 538.9l-.4 1.5 .8-.3zM13 540.4l.8-.3-.2 1.5zM13.8 540.1l-.2 1.5 .7-.4zM13.6 541.6l.7-.4 .1 1.4zM14.3 541.2l.1 1.4 .5-.4zM14.4 542.6l.5-.4 .3 1.4zM14.9 542.2l.3 1.4 .5-.5zM15.2 543.6l.5-.5 .5 1.3zM15.7 543.1l.5 1.3 .4-.5zM16.6 543.9l.6 1.3-1-.8zM16.6 543.9l.6 1.3 .4-.7zM17.6 544.5l.8 1.3-1.2-.6zM17.6 544.5l.8 1.3 .3-.8zM18.7 545l.9 1.2-1.2-.4zM18.7 545l.9 1.2 .3-.8zM19.9 545.4l1 1-1.3-.2zM19.9 545.4l1 1 .1-.7zM21 545.7l1.2 .8-1.3-.1zM21 545.7l1.2 .8v-.7z"/>
<path d="M850.5 22.3v514.3h.7zM850.5 22.3h.7v514.3z"/>
<path d="M22.2 545.8v.7l819.1-.7zM22.2 546.5l819.1-.7v.7z"/>
<path d="M841.3 545.8l1.3 .6-1.3 .1zM841.3 545.8l1.3 .6-.1-.7zM842.5 545.7l1.4 .5-1.3 .2zM842.5 545.7l1.4 .5-.2-.8zM843.7 545.4l1.4 .4-1.2 .4zM843.7 545.4l1.4 .4-.3-.8zM844.8 545l1.5 .2-1.2 .6zM844.8 545l1.5 .2-.4-.7zM845.9 544.5l1.4-.1-1 .8zM845.9 544.5l1.4-.1-.4-.5zM846.9 543.9l1.4-.3-1 .8zM846.9 543.9l1.4-.3-.5-.5zM847.8 543.1l1.4-.5-.9 1zM848.6 542.2l-.8 .9 1.4-.5zM848.6 542.2l1.3-.6-.7 1zM849.2 541.2l-.6 1 1.3-.6zM849.2 541.2l1.3-.8-.6 1.2zM849.8 540.1l-.6 1.1 1.3-.8zM849.8 540.1l1.1-.9-.4 1.2zM850.1 538.9l-.3 1.2 1.1-.9zM851.2 537.9l-.3 1.3-.8-.3zM850.4 537.8l-.3 1.1 1.1-1zM851.2 536.6v1.3l-.8-.1zM850.5 536.6l-.1 1.2 .8-1.2z"/>
</g>
<g font-size="8.9">
<text x="313.5" y="48.7">ALL PLYWOOD</text>
<text x="321.7" y="59.4">3/32 THICK</text>
<text x="695.9" y="273.3">VINYL CANOPY DECALS</text>
</g>
<text font-size="8.8" x="21.5" y="28.7">FT P-47</text>
<text font-size="6.5" x="19.6" y="539.1">www.flitetest.com</text>
<g font-size="4.4">
<text x="677.5" y="21.1">IN</text>
<text x="675" y="30.6">CM</text>
<text x="21.8" y="42.5">Designed By: John Overstreet</text>
<text x="21.8" y="49">Drawing By: Dan Sponholz</text>
<text x="22.2" y="55.3">Version: 1.0</text>
<text x="21.8" y="61.7">Date: 2019.08.22</text>
<text x="847.7" y="84.5" transform="rotate(-90 847.7 84.5)">Template Version 6.0</text>
<text x="848.5" y="536.6" transform="rotate(-90 848.5 536.6)">© 2019 FliteTest, LLC. Plans provided free of charge. Copies allowed for personal use only. Not for commercial use.</text>
</g>
<text font-size="3.3" x="816" y="31.1">SHEET 9 OF 9</text>
</svg>
